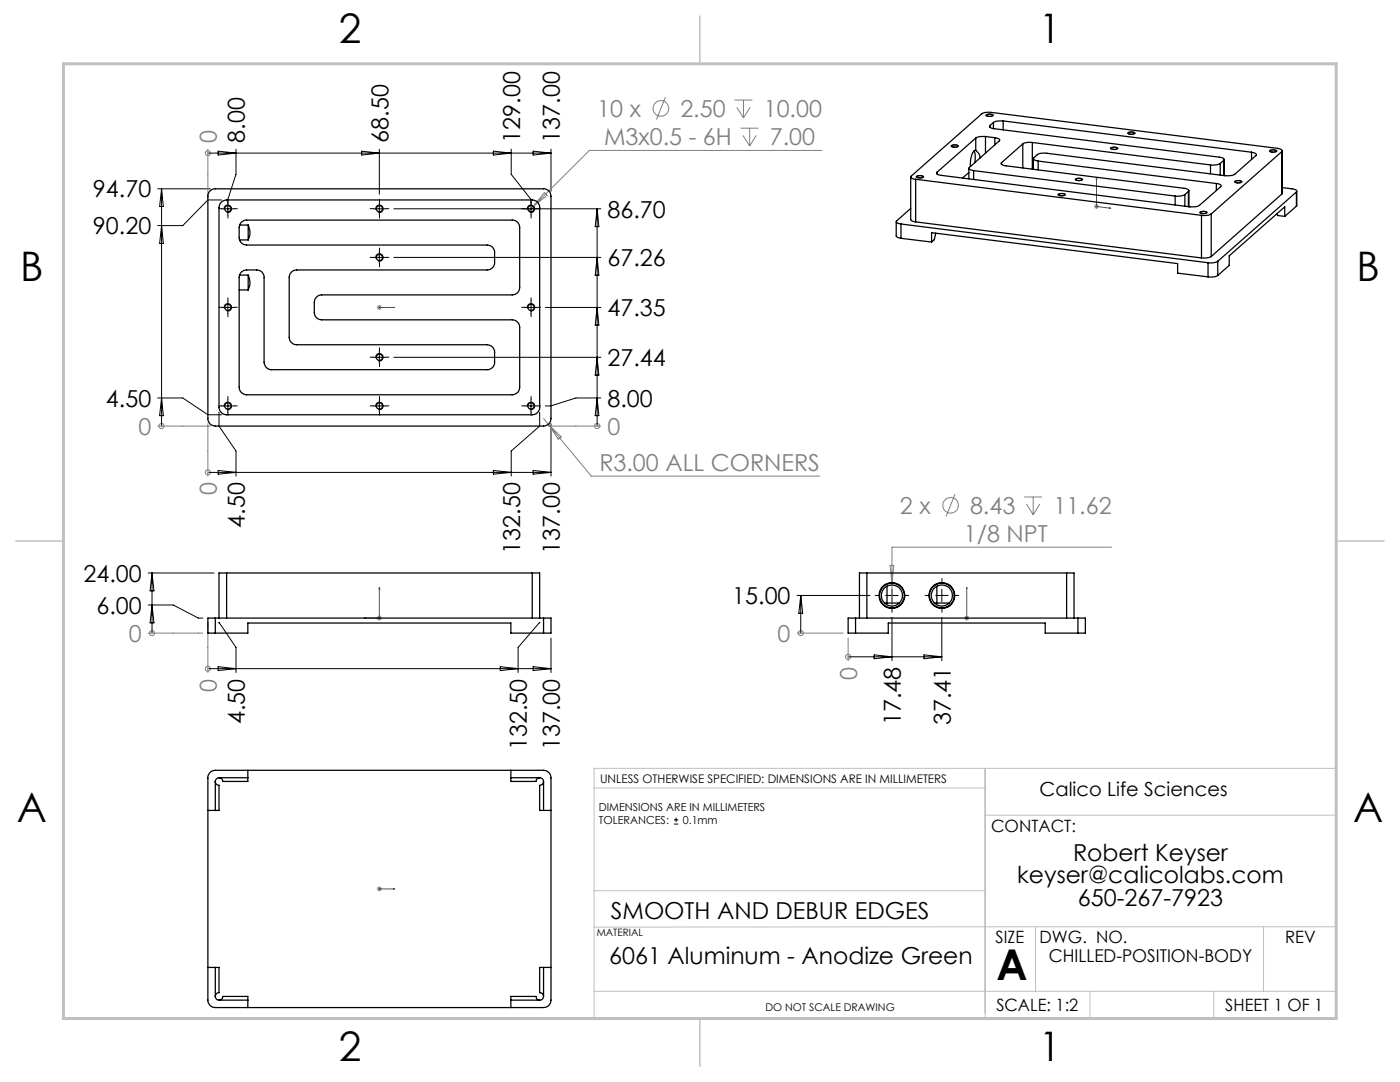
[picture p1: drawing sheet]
<svg xmlns="http://www.w3.org/2000/svg" width="279mm" height="216mm" viewBox="0 0 279 216" stroke-linecap="round" stroke-linejoin="round" font-family="sans-serif">
<g fill="none" stroke="#808080" stroke-width=".2">
<path d="M132.8 19.4l-1.8 4.4M146.6 20h3.5M148.4 20v3.5M41.5 30.6h.1M41.5 29.8v10.3M108.7 38.4l.5 .6-2.8 2.2zM147 21.4l1.4 2.1M147.8 25.6h3.6M148.3 27l1.3 2.1M149.6 25.6v3.5M149.7 21.4l-1.3 2.1M150.9 27l-1.3 2.1"/>
<path d="M164 30h-46.4l-12.1 12.1M218.3 41.2h1M218.5 40.8l.7 .8M218.8 40.7v1M219.2 40.8l-.7 .8M75.2 61.3h1M75.4 61l.7 .7M75.7 60.8v1M76.1 61l-.7 .7M31.5 85h10.5M32.2 85h.1M41.5 94.3h.1"/>
<path d="M41.5 84.5v10.5M108.5 83.5l.9 1.2M109.4 84.7l8.6 10.3h45.6M109.4 84.7l2.6 2.5-.6 .4zM109.5 85h10.4M119.2 85h.1M190.6 98.6l-1.8 4.4M204.4 99.2h3.6M206.2 99.2v3.5M177.6 112.8h.8l-.4 3.5zM204.9 100.6l1.3 2.1M207.5 100.6l-1.3 2.1"/>
<path d="M221.9 109.2h-43.9v12.1M29.6 126.3h10.9M30.3 126.3h.1M41.5 133.4h.1M41.5 124.2v10M75.2 123.3h1M75.4 123l.7 .7M75.7 122.8v1M76.1 123l-.7 .7M159.1 126.3h9.2M159.8 126.3h.1M169.3 131.1h.1"/>
<path d="M169.3 127.3v4.5M192.4 123.3h1M192.6 123l.7 .7M192.9 122.8v1M193.3 123l-.7 .7M75.2 177.4h1M75.4 177l.7 .7M75.7 176.9v1M76.1 177l-.7 .7"/>
<circle cx="41.5" cy="30.5" r=".5"/>
<circle cx="131.9" cy="21.6" r="1.56"/>
<circle cx="32.2" cy="85" r=".5"/>
<circle cx="41.5" cy="94.2" r=".5"/>
<circle cx="119.2" cy="85" r=".5"/>
<circle cx="189.7" cy="100.8" r="1.56"/>
<circle cx="30.3" cy="126.3" r=".5"/>
<circle cx="41.5" cy="133.4" r=".51"/>
<circle cx="159.8" cy="126.3" r=".51"/>
<circle cx="169.3" cy="131.1" r=".5"/>
</g>
<g fill="none" stroke="#000" stroke-width=".2">
<path d="M31.5 37.7h10.5M32.2 37.7v47.3M32.2 37.7l.4 3.5h-.7zM41.5 30.6h68.5M43.5 30.2l3.6 .4-3.6 .3zM44.2 39.9h-2.7l-5 5.1h-5M47.1 29.8v5l-1.6 5v3.1M72.2 30.2l3.5 .4-3.5 .3zM75.7 29.8v9M98.5 30.2l3.5 .4-3.5 .3zM102 29.8v5l4 5v3.1M106.4 30.2l3.6 .4-3.6 .3z"/>
<path d="M110 29.8v8.4M182.8 35.2a1.25 1.25 0 0 1 1.5 .1 1.12 1.12 0 0 1-1.5-.1zM189.9 29a1.23 1.23 0 0 1 1.4 .2 1.23 1.23 0 0 1-1.5-.1zM196.7 23a1.23 1.23 0 0 1 1.5 0 1.24 1.24 0 0 1-1.5 0zM211.1 38.8a1.25 1.25 0 0 1 1.5 .1 1.23 1.23 0 0 1-1.5-.1zM214.6 35.7a1.04 1.04 0 0 1 1.4 .2 1.25 1.25 0 0 1-1.4-.1zM221.6 29.5a1.25 1.25 0 0 1 1.5 .1 1.23 1.23 0 0 1-1.5 0zM225 26.5a1.37 1.37 0 0 1 1.6 .1 1.22 1.22 0 0 1-1.6-.1zM246.5 36.2a1.04 1.04 0 0 1 1.4 .1 1.25 1.25 0 0 1-1.5-.1zM253.4 30a1.28 1.28 0 0 1 1.4 .2 1.29 1.29 0 0 1-1.5-.1zM32.2 45l.4 3.6h-.7zM44.2 41.7h2.5"/>
<path d="M44.7 41.8a.75 .75 0 0 1 .7-.9 .75 .75 0 0 1 .8 .8 .75 .75 0 0 1-.9 .7M74.5 51.4h2.5M74.5 41.7h2.5M75 51.6a.75 .75 0 0 1 .7-1 .75 .75 0 0 1 .8 .8 .75 .75 0 0 1-1 .7M75 41.8a.74 .74 0 0 1 .7-.9 .74 .74 0 0 1 .7 .8 .74 .74 0 0 1-.9 .7M75.7 40.4v2.5M75.7 50.1v2.5M78.6 51.4h41.3M78.6 41.7h41.3M105.2 41.8a.75 .75 0 0 1 .7-.9 .75 .75 0 0 1 .8 .8 .75 .75 0 0 1-.9 .7M119.2 41.7v43.3M119.2 51.4l.3 3.5h-.7z"/>
<path d="M119.2 41.7l.3 3.5h-.7zM239.5 42.3a1.21 1.21 0 0 1 1.4 .1 1.23 1.23 0 0 1-1.5 0zM31.5 79.4h5l5 3.4h2.7M32.2 79.4l.4 3.5h-.7zM44.2 61.3h2.5M44.7 61.5a.75 .75 0 0 1 .7-.9 .75 .75 0 0 1 .8 .8 .75 .75 0 0 1-.9 .7M45.5 60.1v2.5M45.5 79.8v2.5M74.5 71.3h2.5M75 71.5a.74 .74 0 0 1 .7-.9 .74 .74 0 0 1 .7 .8 .74 .74 0 0 1-.9 .6M75.7 70v2.5M75.7 79.8v2.5"/>
<path d="M78.6 71.3h41.3M104.7 61.3h2.5M105.2 61.5a.75 .75 0 0 1 .7-.9 .75 .75 0 0 1 .8 .8 .75 .75 0 0 1-.9 .7M106 60.1v2.5M106 79.8v2.5M108.8 61.3h11.1M119.2 79.4l.3 3.5h-.7zM119.2 61.3l.3 3.6h-.7zM119.2 71.3l.3 3.6h-.7zM119.9 79.4h-5l-5 1.6h-1.1M41.5 94.3h68.5M43.5 93.9l3.6 .4-3.6 .3z"/>
<path d="M43.7 82.3v2.7l3.4 5v5M44.2 81h2.5M44.7 81.2a.76 .76 0 0 1 .7-1 .76 .76 0 0 1 .8 .9 .76 .76 0 0 1-.9 .6M74.5 81h2.5M75 81.2a.75 .75 0 0 1 .7-.9 .75 .75 0 0 1 .8 .8 .75 .75 0 0 1-1 .6M98.5 93.9l3.5 .4-3.5 .3zM104.7 81h2.5M105.2 81.2a.76 .76 0 0 1 .7-1 .76 .76 0 0 1 .8 .9 .76 .76 0 0 1-.9 .6M106.4 93.9l3.6 .4-3.6 .3zM107.7 82.3v2.7l-5.7 5v5M110 84.5v10.5M29.6 114.3h13.1"/>
<path d="M30.3 114.3v12M30.3 114.3l.4 3.6h-.7zM159.1 118.8h14.5M159.8 118.8v7.5M159.8 118.8l.4 3.6h-.8zM176.7 118.8h2.5M178 117.6v2.5M186.7 118.8h2.5M188 117.6v2.5M29.6 120.7h5l5 2.6h.9M30.3 120.7l.4 3.6h-.7zM41.5 133.4h68.5"/>
<path d="M43.5 133l3.6 .4-3.6 .4zM43.7 124.3v-.1l3.4 5v5M99.8 133l3.6 .4-3.6 .4zM106.4 133l3.6 .4-3.6 .4zM107.7 124.3v-.1l-4.3 5v5M110 127.3v6.9M169.3 131.1h18.7M174.4 130.7l3.6 .4-3.6 .3zM178 123.2v8.6M184.4 130.7l3.6 .4-3.6 .3zM188 123.2v8.6M134.5 164.4h.9"/>
<path d="M134.5 163.6h.9M134.9 163.2v.8"/>
</g>
<g fill="none" stroke="#00f" stroke-width=".2">
<path d="M218.8 35.4v5.8l2.9 .4M218.8 35.4l.1 .3h-.1zM221.4 41.5l.3 .1h-.3zM75.6 61.3h.2zM75.7 61.3h3.1M75.7 61.3h.1M78.8 61.3h-.3h.3M75.7 117.2l.1 .3h-.2zM75.7 117.2v6.1h-3M192.9 117.2v.3v-.3M192.9 117.2v6.1M72.7 123.3h.3v.1z"/>
<path d="M192.9 123.3v.1zM192.9 123.3h.1M75.6 177.4h.2zM75.7 177.4h3.1M75.7 177.4h.1M78.8 177.4h-.3h.3"/>
</g>
<g fill="none" stroke="#000" stroke-width=".2" stroke-dasharray="15.2 1.3 1.3 1.3">
<path d="M44.2 41.6h-.6M45.5 40.4v-.6M45.5 42.9v.6M46.7 41.6h.7M74.5 51.4h-.6M74.5 41.6h-.6M75.7 50.1v-.6M75.7 52.6v.6M75.7 40.4v-.6M75.7 42.9v.6M77 51.4h.6M77 41.6h.6"/>
<path d="M104.7 41.6h-.6M106 40.4v-.6M106 42.9v.6M107.2 41.6h.7M44.2 61.3h-.6M45.5 60.1v-.7M45.5 62.6v.6M45.5 79.7v-.6M46.7 61.3h.7M74.5 71.3h-.6M75.7 70v-.6M75.7 72.5v.6"/>
<path d="M75.7 79.7v-.6M77 71.3h.6M104.7 61.3h-.6M106 79.7v-.6M106 60.1v-.7M106 62.6v.6M107.2 61.3h.7M44.2 81h-.6M45.5 82.2v.7M46.7 81h.7M74.5 81h-.6M75.7 82.2v.7"/>
<path d="M77 81h.6M104.7 81h-.6M106 82.2v.7M107.2 81h.7M175.5 118.8h-.8M178 116.3v-.8M180.5 118.8h.9M185.5 118.8h-.9M188 116.3v-.8M190.5 118.8h.8M178 121.3v.9M188 121.3v.9"/>
</g>
<path d="M118.6 157.2h78M196.6 153.3v49.9M118.6 177.7h78M196.6 162.7h70.1M118.6 197.8h148.1M206.7 184.9v12.9M217.5 197.8v5.4M242.2 197.8v5.4M252.2 184.9v12.9M266.7 184.9l-148.1 .1M26.7 203.2h240v-49.9h-148.1v49.9" fill="none" stroke="#c0c0c0" stroke-width=".2"/>
<path d="M139.7 3.2v9.5M3.1 107.9h9.6M266.7 107.9h9.5M139.7 203.2v9.6" fill="none" stroke="#c0c0c0" stroke-width=".3"/>
<path d="M12.7 12.7h254v190.5h-254z" fill="none" stroke="#c0c0c0" stroke-width=".6"/>
<g fill="#00f">
<path d="M221.4 41.5l.3 .1h-.3zM218.8 35.4l.1 .3h-.1zM78.5 61.3h.3zM75.6 61.3h.2z"/>
<path d="M72.7 123.3l.3 .1v-.1zM75.7 117.2l-.1 .3h.2zM192.9 123.3v.1zM192.9 117.2v.3zM78.5 177.4h.3zM75.6 177.4h.2z"/>
</g>
<g fill="none" stroke="#000" stroke-width=".25">
<path d="M41.9 38.1l.8-.4h65.8a1.45 1.45 0 0 1 1.5 1.5v44.3a1.51 1.51 0 0 1-1.5 1.5h-65.5a1.51 1.51 0 0 1-1.5-1.5v-44.6zM181.8 35.3v8.5l.2 .3 .7 .2M182.7 35.8l57.1 7.2M182.7 35.8v8.5M183 35.2l.1-.1a1.07 1.07 0 0 1 1.1 .2 .89 .89 0 0 1-1.2-.1zM187 34.4l-.1 .2 .7 .4 49.9 6.3a3.1 3.1 0 0 0 1.9-.3l4.3-3.9-.1-.2-.9-.3M187 34.4v.3M189.9 29.1l.1-.1a.84 .84 0 0 1 1.1 .2 .94 .94 0 0 1-1.2-.1zM193.4 33.6v2.1M193.4 34.4l-1.3 1.1M194.3 34l40.2 5.1M194.3 34v1.8"/>
<path d="M194.4 30.1a3.8 3.8 0 0 1 .2 2.4M194.7 30a1.22 1.22 0 0 0-.8 1.3l-.2 1.9M194.7 30l.6 .6 .3 .9M194.7 27.6l-7.7 6.8M194.7 27.6v2.4M196.7 27.2a3.3 3.3 0 0 0-2 .4M196.7 27.2l1.8 .3M196.7 27.2v3.4M196.9 22.9h.1a.84 .84 0 0 1 1.1 .2h-.1a.98 .98 0 0 1-1.1-.1zM197.6 25v.4l.3 .2 45.4 5.8 .9 .2v.4M197.6 25v.4M198.3 24.4l-.7 .6"/>
<path d="M198.3 24.4v1.3M198.5 27.5l.7 .2 .3 .1v.2l-6.1 5.5 .1 .3 .8 .2M198.5 27.5v1.4M199.9 32.5l-.1 .2 .7 .4 36.1 4.5 .5 .2 .2 .2-.1 .2M199.9 32.5v.3M200.2 24.1a3.3 3.3 0 0 0-1.9 .3M200.2 24.1l49.6 6.3M200.2 24.1v1.8M204.1 28.7l-4.2 3.8M204.1 28.7v4.8M206 28.4a2.82 2.82 0 0 0-1.9 .3M206 28.4l35.6 4.5"/>
<path d="M206 28.4v5.4M206.2 31.6v2.2M207.2 32.1l35.5 4.5M207.2 32.1v1.8M211.3 38.8l.1-.1a.84 .84 0 0 1 1.1 .2 .94 .94 0 0 1-1.2-.1zM214.7 35.7h.1a.77 .77 0 0 1 1.1 .2h-.1a.98 .98 0 0 1-1.1-.1zM221.8 29.5h.1a1.07 1.07 0 0 1 1.1 .1 1.06 1.06 0 0 1-1.3 0zM225.2 26.5a.87 .87 0 0 1 1.2 .1l-.1 .1a.98 .98 0 0 1-1.1-.1zM234.5 39.1v1.8M236.5 38.8l-.6 .3h-1.4M236.5 38.8v2.3M237.2 38.2l-.7 .6"/>
<path d="M237.2 38.2v3M237.3 38v3.2M241.6 32.9v1.8M242.7 36.6v1.4M243.5 32.6l-.5 .2-1.4 .1M243.5 32.6v2.3M244.2 32l-.7 .6M244.2 32v3M244.3 31.8v3.2M246.6 36.2l.2-.1a.65 .65 0 0 1 .9 .2l-.1 .1a.98 .98 0 0 1-1.1-.1zM249.8 30.4l.8 .3 .2 .1-.2 .2-4.1 3.7a3.3 3.3 0 0 1-2 .4l-35.5-4.5a2.98 2.98 0 0 0-2 .3l-.8 .8 .3 .3 .7 .1M249.8 30.4v1.4"/>
<path d="M253.5 30.1a.87 .87 0 0 1 1.2 .1l-.1 .1a.98 .98 0 0 1-1.1-.2zM255.8 30.3l.1-.2-.1-.2-.8-.3-57.1-7.2a2.98 2.98 0 0 0-2 .3l-14.1 12.5 .1 .3 .8 .3M255.8 30.3l-14.1 12.4M255.8 38.7l-14.1 12.5M255.8 30.3v8.4M255.9 37.4l2.4 .4 .4 .1v.4M255.9 30.1v8.5l-.1 .1M258.7 38.3l-15.7 13.8M258.7 38.3v2.8M258.8 38.1l-.1 3M44.4 40.1l.8-.2h61a1.51 1.51 0 0 1 1.5 1.5v39.8a1.51 1.51 0 0 1-1.5 1.6h-61a1.57 1.57 0 0 1-1.5-1.6v-39.8l.3-.8zM47.7 57.9h1.8"/>
<path d="M47.8 44.9h1.7M47.8 47.9h1.7M47.8 54.9h1.7M48.2 44.3l.7-.4h53.3a1.45 1.45 0 0 1 1.5 1.5v12a1.45 1.45 0 0 1-1.5 1.4h-38a1.51 1.51 0 0 0-1.5 1.6v1.9a1.45 1.45 0 0 0 1.5 1.5h38a1.51 1.51 0 0 1 1.5 1.5v12a1.51 1.51 0 0 1-1.5 1.5h-53a1.51 1.51 0 0 1-1.5-1.5v-21.9a1.45 1.45 0 0 1 1.5-1.5h2a1.45 1.45 0 0 1 1.5 1.5v16.9a1.51 1.51 0 0 0 1.5 1.5h43a1.45 1.45 0 0 0 1.5-1.5v-2a1.51 1.51 0 0 0-1.5-1.5h-38a1.51 1.51 0 0 1-1.5-1.5v-11.9a1.51 1.51 0 0 1 1.5-1.5h38a1.51 1.51 0 0 0 1.5-1.5v-2a1.45 1.45 0 0 0-1.5-1.5h-48a1.51 1.51 0 0 1-1.5-1.5l.1-2.3zM49.5 44.9v3M49.5 54.9v3M49.5 44.9l.1 .3a3.2 3.2 0 0 1-.1 2.7M49.5 54.9l.1 .2a3.2 3.2 0 0 1-.1 2.8M178.9 44.2v2.9l.2 .3 .7 .2M179.8 44.7l61.3 7.7M179.8 47.6l6.1 .7M179.8 44.7v2.9"/>
<path d="M181.8 41.6l-2.9 2.6 .1 .2 .8 .3M182.7 44.3l57.1 7.2M185.9 48.3v-1.9l49.1 6.2v1.9l6.1 .7M186.7 46.5l-.3 1.3-.5 .5M239.6 42.3h.1a.84 .84 0 0 1 1.1 .2 .94 .94 0 0 1-1.2-.2zM239.8 43v8.5M241.1 52.4v2.8M241.7 51.2l-.5 .2-1.4 .1M241.7 42.7a2.87 2.87 0 0 1-1.9 .3M241.7 42.7v8.5M243 52.1a2.87 2.87 0 0 1-1.9 .3M243 55a2.87 2.87 0 0 1-1.9 .2"/>
<path d="M243 52.1v2.9M254.8 42.7l.2 .3 1.4 .2M256.4 43.2v-1.9l-11.1 9.7v2l-2.3 2M258.7 41.1l-2.3 2.1M45.2 114.3h-1.5v9M45.2 114.3v9M45.2 114.3h61M106.2 114.3h1.5v9M106.2 114.3v9M173 114.3h-1.5v9M173 114.3h39.9M173 114.3v9"/>
<path d="M177 117v3.3M187 117v3.3M212.9 114.3h1.4v9M212.9 114.3v9M43 123.3h-1.5v3h1.5M43 123.3v3M43 126.3h6.5v-2h52.5v2h6.5M43 123.3h65.5M108.5 123.3h1.5v3h-1.5M108.5 123.3v3M170.7 123.3h-1.4v3h1.4M170.7 126.3h6.6v-2h31.3v2h6.5"/>
<path d="M170.7 123.3h44.4M170.7 123.3v3M176.5 120.3h3M186.5 120.3h2.9M215.1 123.3h1.5v3h-1.5M215.1 123.3v3M41.9 154.2l.5-.4 .6-.1h65.5a1.51 1.51 0 0 1 1.5 1.5v44.4a1.45 1.45 0 0 1-1.5 1.4h-65.5a1.45 1.45 0 0 1-1.5-1.4v-44.7zM43 155.9a.73 .73 0 0 0 .7 .8v5h-2.2M43 155.9v5.8M43.7 155.2a.72 .72 0 0 0-.7 .7M43.7 155.2h5.8M49.5 153.7v2.2h-5a.78 .78 0 0 0-.8-.7"/>
<path d="M102 153.7v2.2h5a.72 .72 0 0 1 .7-.7M102 155.2h5.7M107.7 155.2a.73 .73 0 0 1 .8 .7M108.5 155.9a.73 .73 0 0 1-.8 .8v5h2.3M108.5 155.9v5.8M41.5 193h2.2v5.1a.72 .72 0 0 0-.7 .7M43 198.8a.72 .72 0 0 0 .7 .8M43 193v5.8M43.7 199.6a.78 .78 0 0 0 .8-.8h5v2.2M43.7 199.6h5.8M102 199.6h5.7M107.7 199.6a.72 .72 0 0 1-.7-.8h-5v2.2"/>
<path d="M108.5 198.8a.73 .73 0 0 1-.8 .8M108.5 193v5.8M110 193h-2.3v5.1a.73 .73 0 0 1 .8 .7"/>
<circle cx="45.5" cy="41.7" r=".63"/>
<circle cx="75.7" cy="41.7" r=".63"/>
<circle cx="75.7" cy="51.4" r=".62"/>
<circle cx="106" cy="41.7" r=".63"/>
<circle cx="45.5" cy="61.3" r=".62"/>
<circle cx="75.7" cy="71.3" r=".63"/>
<circle cx="106" cy="61.3" r=".62"/>
<circle cx="45.5" cy="81" r=".62"/>
<circle cx="75.7" cy="81" r=".62"/>
<circle cx="106" cy="81" r=".62"/>
<circle cx="178" cy="118.8" r="2.09"/>
<circle cx="178" cy="118.8" r="2.59"/>
<circle cx="178" cy="118.8" r="2.46"/>
<circle cx="188" cy="118.8" r="2.58"/>
<circle cx="188" cy="118.8" r="2.46"/>
<circle cx="188" cy="118.8" r="2.1"/>
</g>
<text font-size="8.5" x="198.9" y="195.5">A</text>
<g font-size="8.1">
<text x="67.6" y="8.5">2</text>
<text x="207.3" y="8.5">1</text>
<text x="4" y="56.2">B</text>
<text x="270.7" y="56.2">B</text>
<text x="3.3" y="164.1">A</text>
<text x="270" y="164.1">A</text>
<text x="67.6" y="211.7">2</text>
<text x="207.3" y="211.7">1</text>
</g>
<g font-size="4.7" fill="#808080">
<text x="119.2" y="23.3">10 x</text>
<text x="135.8" y="23.3">2.50</text>
<text x="152.4" y="23.3">10.00</text>
<text x="43.3" y="28.5" transform="rotate(-90 43.3 28.5)">0</text>
<text x="120.6" y="28.9">M3x0.5 - 6H</text>
<text x="153.6" y="28.9">7.00</text>
<text x="27.6" y="86.8">0</text>
<text x="121.2" y="86.8">0</text>
<text x="119.6" y="94">R3.00 ALL CORNERS</text>
<text x="43.3" y="98.9" transform="rotate(-90 43.3 98.9)">0</text>
<text x="179.6" y="102.5">2 x</text>
<text x="193.6" y="102.5">8.43</text>
<text x="210.2" y="102.5">11.62</text>
<text x="192.4" y="108.1">1/8 NPT</text>
<text x="25.7" y="128.1">0</text>
<text x="155.2" y="128.1">0</text>
<text x="171" y="135.7" transform="rotate(-90 171 135.7)">0</text>
<text x="43.3" y="138.1" transform="rotate(-90 43.3 138.1)">0</text>
</g>
<g font-size="4.7">
<text x="48.9" y="28.5" transform="rotate(-90 48.9 28.5)">8.00</text>
<text x="77.5" y="28.5" transform="rotate(-90 77.5 28.5)">68.50</text>
<text x="103.8" y="28.5" transform="rotate(-90 103.8 28.5)">129.00</text>
<text x="111.8" y="28.5" transform="rotate(-90 111.8 28.5)">137.00</text>
<text x="18.6" y="39.4">94.70</text>
<text x="18.6" y="46.8">90.20</text>
<text x="121.2" y="43.4">86.70</text>
<text x="121.2" y="53.1">67.26</text>
<text x="121.2" y="63.1">47.35</text>
<text x="121.2" y="73">27.44</text>
<text x="21.1" y="81.1">4.50</text>
<text x="121.2" y="81.1">8.00</text>
<text x="48.9" y="105.3" transform="rotate(-90 48.9 105.3)">4.50</text>
<text x="103.8" y="110.5" transform="rotate(-90 103.8 110.5)">132.50</text>
<text x="111.8" y="110.5" transform="rotate(-90 111.8 110.5)">137.00</text>
<text x="16.7" y="116.1">24.00</text>
<text x="19.2" y="122.5">6.00</text>
<text x="146.1" y="120.6">15.00</text>
<text x="48.9" y="144.5" transform="rotate(-90 48.9 144.5)">4.50</text>
<text x="105.2" y="149.7" transform="rotate(-90 105.2 149.7)">132.50</text>
<text x="111.8" y="149.7" transform="rotate(-90 111.8 149.7)">137.00</text>
<text x="179.8" y="144.7" transform="rotate(-90 179.8 144.7)">17.48</text>
<text x="189.8" y="144.7" transform="rotate(-90 189.8 144.7)">37.41</text>
<text x="214.1" y="171.7">Robert Keyser</text>
<text x="203" y="176.3">keyser@calicolabs.com</text>
<text x="121.9" y="183.3">SMOOTH AND DEBUR EDGES</text>
<text x="215.1" y="180.8">650-267-7923</text>
<text x="121.6" y="192.4">6061 Aluminum - Anodize Green</text>
</g>
<text font-size="3.9" x="207.5" y="158.8">Calico Life Sciences</text>
<text font-size="3.5" x="209.3" y="191.9">CHILLED-POSITION-BODY</text>
<g font-size="3.4">
<text x="197.8" y="166">CONTACT:</text>
<text x="198.7" y="188.1">SIZE</text>
<text x="207.5" y="188.1">DWG. NO.</text>
<text x="256.5" y="188.2">REV</text>
<text x="198.8" y="201.7">SCALE: 1:2</text>
<text x="244.5" y="201.7">SHEET 1 OF 1</text>
</g>
<text font-size="2.4" x="119.8" y="156.2">UNLESS OTHERWISE SPECIFIED: DIMENSIONS ARE IN MILLIMETERS</text>
<g font-size="2.2">
<text x="119.5" y="161.8">DIMENSIONS ARE IN MILLIMETERS</text>
<text x="119.5" y="164.4">TOLERANCES:</text>
<text x="136.3" y="164.4">0.1mm</text>
</g>
<text font-size="2.1" x="152.8" y="201.7">DO NOT SCALE DRAWING</text>
<text font-size="2" x="119.1" y="186.7">MATERIAL</text>
</svg>
